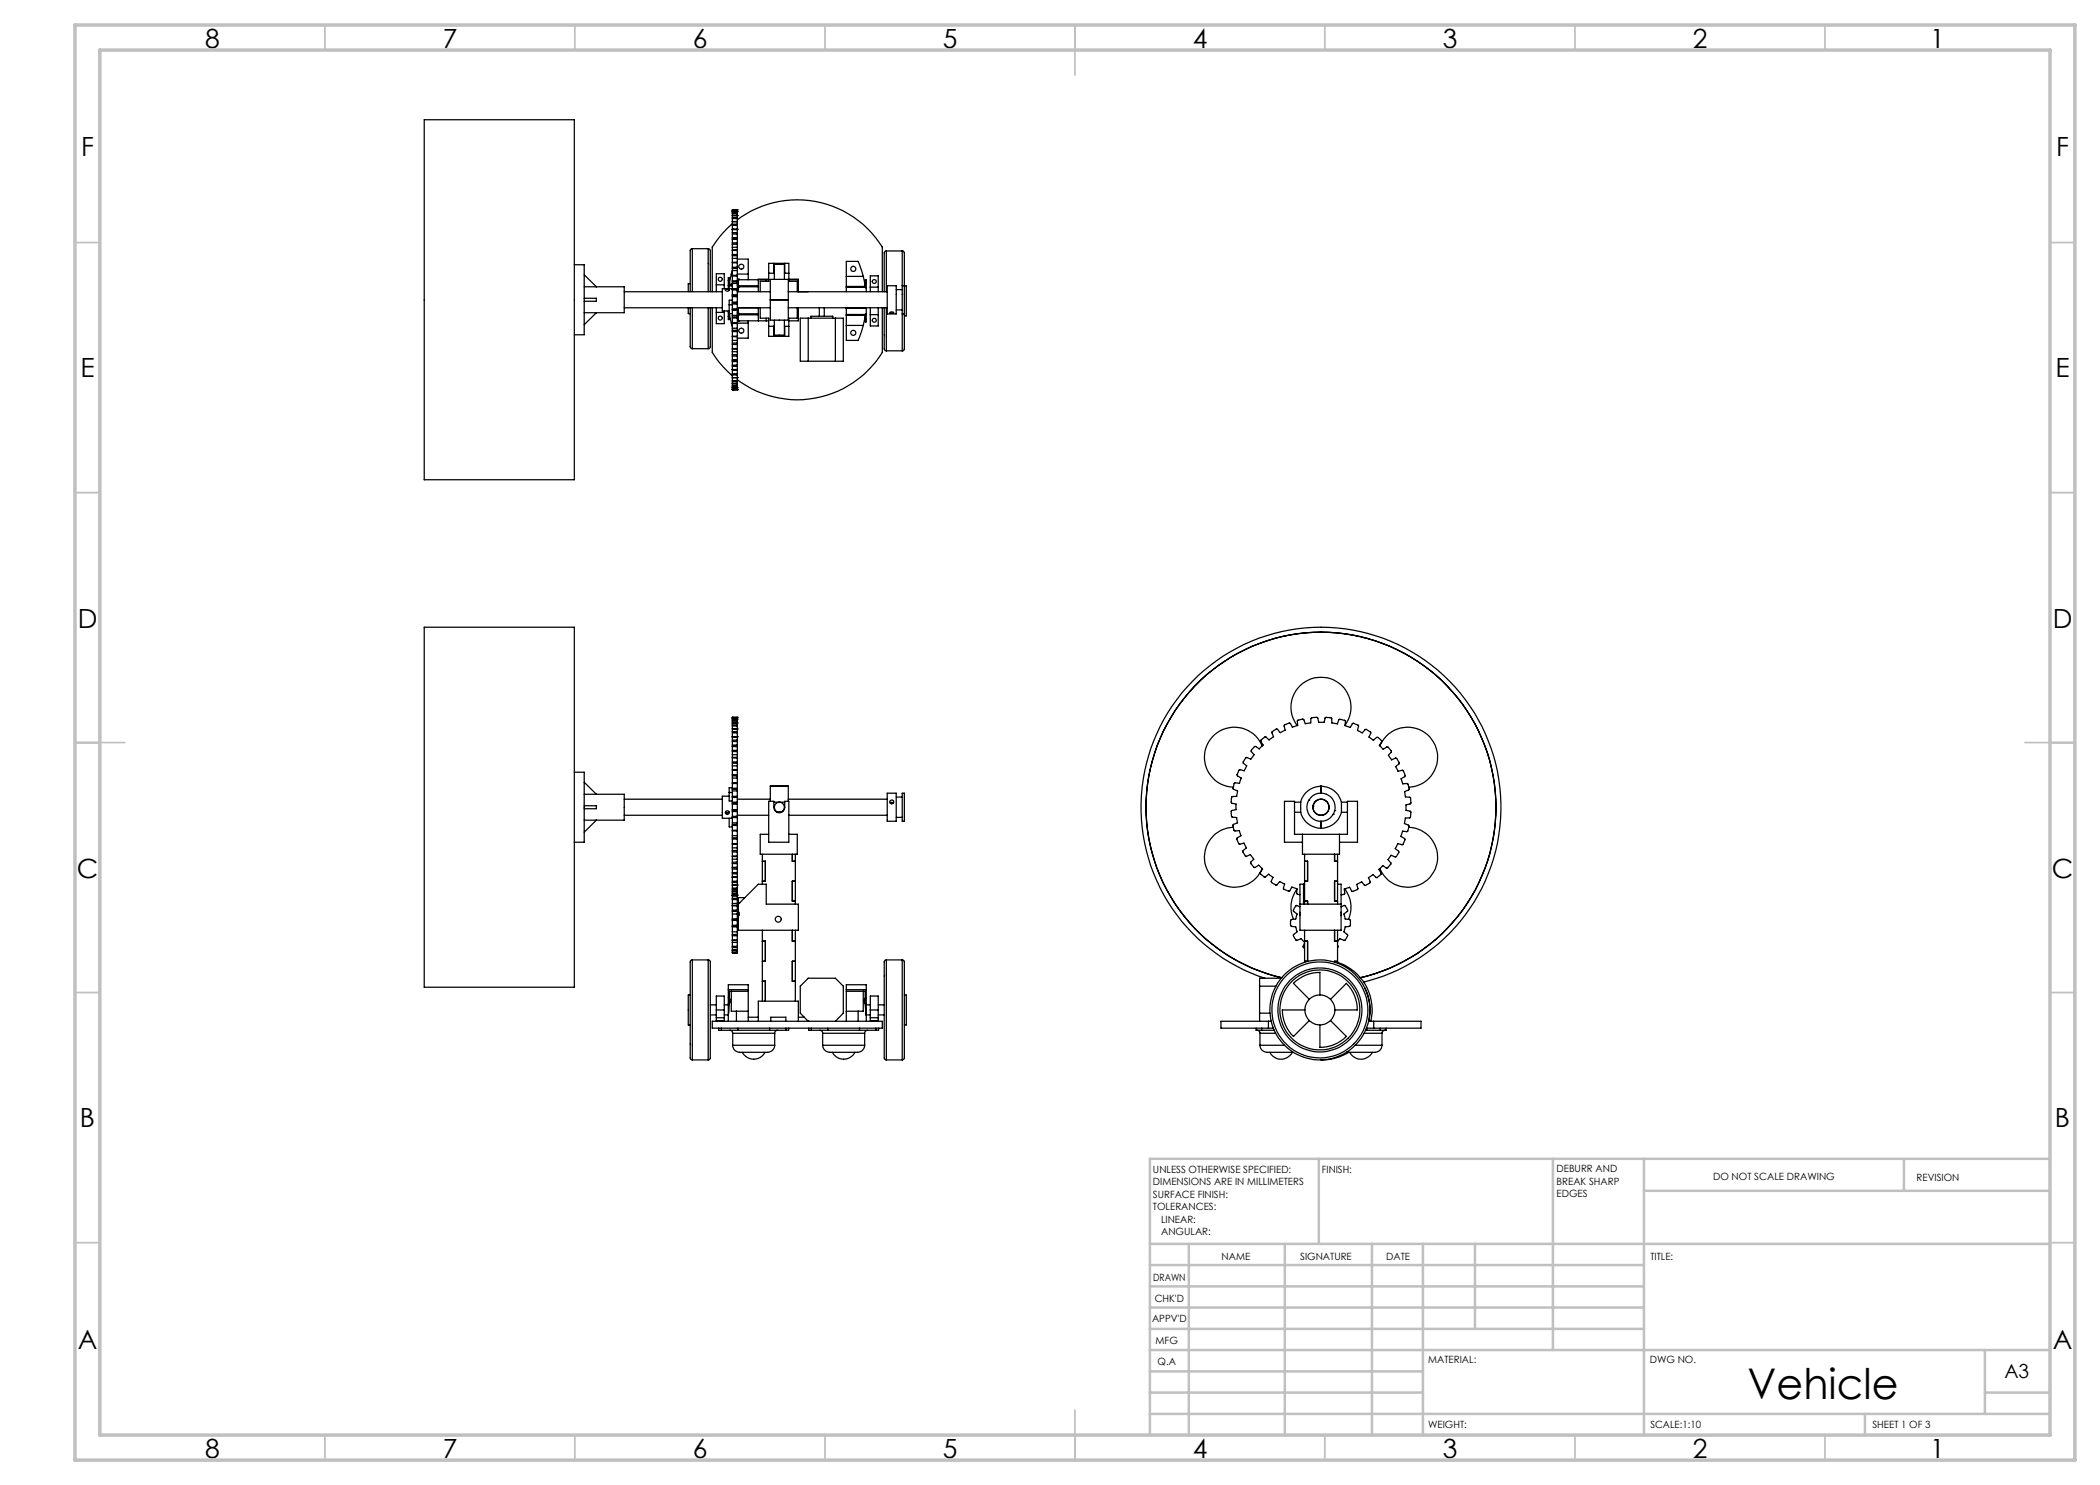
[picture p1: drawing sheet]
<svg xmlns="http://www.w3.org/2000/svg" width="420mm" height="297mm" viewBox="0 0 420 297" stroke-linecap="round" stroke-linejoin="round" font-family="sans-serif">
<g fill="none" stroke="#c0c0c0" stroke-width=".35">
<path d="M65 5v5M115 5v5M165 5v5M215 5v10M265 5v5M315 5v5M365 5v5M15 48.5h5M410 48.5h5M15 98.5h5M410 98.5h5M15 148.5h10"/>
<path d="M405 148.5h10M15 198.5h5M410 198.5h5M15 248.5h5M410 248.5h5M65 287v5M115 287v5M165 287v5M215 282v10M265 287v5M315 287v5M365 287v5"/>
</g>
<g fill="none" stroke="#c0c0c0" stroke-width=".5">
<path d="M263.8 231.8v17M310.6 231.8v38.2M328.8 231.8v55.2M328.8 238.2h81.2M380.8 231.8v6.4M410 231.8h-180v55.2M230 248.8h180M230 257.3h98.8M230 253h98.8M237.8 248.8v38.2M257 248.8v38.2M274.4 248.8v38.2"/>
<path d="M284.6 248.8v38.2M295 248.8v17M230 265.8h98.8M230 261.5h98.8M230 278.5h54.6M230 274.3h54.6M230 270h180M397 278.5h13M397 270v12.8M230 282.8h180M373 282.8v4.2"/>
</g>
<path d="M15 5h400v287h-400zM20 10h390v277h-390z" fill="none" stroke="#c0c0c0" stroke-width=".7"/>
<g fill="none" stroke="#000" stroke-width=".25">
<path d="M84.8 24h30.1v72h-30.1zM114.9 52.9h1.9v14.1h-1.9M116.8 59.7h2.5v.6h-2.5M116.8 57.4h8v5.1h-8M116.8 55l2.5 2.4M124.8 58.3h19.7M138 56.7h-.3v1.6M138.5 49.7l-.3 .1-.2 .3v8.2M138.5 49.7v8.6M138.5 49.7h3.1M141.6 49.7l.5 .4v8.2M141.6 49.7v8.6"/>
<path d="M143.3 57v1.3M143.3 57v-2.3h1.6v2.3M143.3 57h1.6M144.9 57v.7M145.1 58l.1-.1a.32 .32 0 0 1 .4-.1 .32 .32 0 0 1 .2 .3 .43 .43 0 0 1-.7-.1zM145.7 57.1v.6M145.7 56.1v-.6h.1v.6M145.7 56.1v1M145.7 56.1h.1M145.8 56.1v1h-.1M145.8 57h.7M145.9 56.8l-.1 .1"/>
<path d="M145.9 56.8h.6M146.3 54.8l-.4 2M146.3 54.8h.2M146.5 58v.9M146.5 58.9v.3M146.5 55.2v1M146.5 57.8v.2M146.5 56.2v.2M146.5 59.3v1.1M146.5 55.1v.1M146.5 56.7v1.1M146.5 52.6v.8"/>
<path d="M146.5 53.4v.3M146.5 54.1v1M146.5 52.5v.1M146.5 50.1v.8M146.5 50.9v.2M146.5 51.7v.8M146.5 50v.1M146.5 49.5v.5M146.5 48.6v.3M146.5 47.8v.8M146.5 47.8h.1M146.5 47.5v.3"/>
<path d="M146.5 46.5v.3M146.5 45.9v.6M146.5 45.9h.1M146.5 44.8v.3M146.5 44.3v.5M146.5 43.5v.2M146.5 43.1v.4M146.5 43.1h.1M146.5 42.5v.3M146.5 42.3v.2M146.5 42.3h.1M146.5 42v.2"/>
<path d="M146.5 42h.1M146.5 54.1l-.2 .7M146.5 57.7h-2v4.5h1.3M146.5 44.8l-1.9 1.8-2.1 2.8v8.9M146.5 42.2v.1M146.5 42.8v.3M146.5 43.7v.6M146.5 45.1v.8M146.5 46.8v.7M146.5 48.9v.6M146.5 51.1v.6M146.5 53.7v.4"/>
<path d="M146.5 56.4v.3M146.5 57.8h.1M146.5 59.2v.1M146.5 57.2h-.7v.5M146.5 55.1h1M146.5 52.5h1M146.5 50h1M146.5 47.8h1M146.5 45.9h1M146.5 44.3h1M146.5 43.1h1M146.5 42.3h1"/>
<path d="M146.5 42h1M146.5 56.7h1M146.5 58.9h1M146.5 58h1M146.5 59.2h1M146.5 56.2h1M146.5 55.2h1M146.5 57.8h1M146.5 59.3h1M146.5 56.4h1M146.5 53.4h1M146.5 52.6h1"/>
<path d="M146.5 53.7h1M146.5 54.1h1M146.5 50.9h1M146.5 50.1h1M146.5 51.1h1M146.5 51.7h1M146.5 49.5h1M146.5 48.6h1M146.5 48.9h1M146.5 47.5h1M146.5 46.5h1M146.5 46.8h1"/>
<path d="M146.5 45.1h1M146.5 44.8h1M146.5 43.7h1M146.5 43.5h1M146.5 42.8h1M146.5 42.5h1M146.5 42.2h1M147.5 58v.9M147.5 58.9v.3M147.5 55.2v1M147.5 57.8v.2M147.5 56.2v.2"/>
<path d="M147.5 59.3v1.1M147.5 55.1v.1M147.5 56.7v1.1M147.5 52.6v.8M147.5 53.4v.3M147.5 54.1v1M147.5 52.5v.1M147.5 50.1v.8M147.5 50.9v.2M147.5 51.7v.8M147.5 50v.1M147.5 49.5v.5"/>
<path d="M147.5 48.6v.3M147.5 47.8v.8M147.5 47.8h.1M147.5 47.5v.3M147.5 46.5v.3M147.5 45.9v.6M147.5 45.9h.1M147.5 44.8v.3M147.5 44.3v.5M147.5 44.3h.1M147.5 43.5v.2M147.5 43.1v.4"/>
<path d="M147.5 43.1h.1M147.5 42.5v.3M147.5 42.3v.2M147.5 42.3h.1M147.5 42v.2M147.5 42h.1M147.5 44a20 20 0 0 1 29 5.4v8.9M147.5 42.2v.1M147.5 42.8v.3M147.5 43.7v.6M147.5 45.1v.8M147.5 46.8v.7"/>
<path d="M147.5 48.9v.6M147.5 51.1v.6M147.5 53.7v.4M147.5 56.4v.3M147.5 57.8h.1M147.5 59.2v.1M147.5 51.8h2.1v4.1M147.5 58.3h6.6M147.5 57h.2M147.5 54.8h2.1M147.5 56.8h.2M147.5 58.2h.2"/>
<path d="M147.7 57.4v.9M147.7 55.9v-.1l.1 .1M147.7 55.9v1.5M147.7 57.1h4M147.7 55.9h6M147.8 57.4h3.9M147.8 57.1v.3h-.1M153.2 55.9v.4M153.7 55.8h-2v2.5M153.7 54.6h1.1M154.1 60v-4.1h3.6v4.1M154.1 60v4h3.6v-4"/>
<path d="M154.1 60h3.6M154.8 54.6h.1M154.8 52.7h2.2M154.8 52.7h-1.1v3.6h-1.7v2M154.8 52.7v1.9M154.9 55.9v-3h2v3M156.9 54.6h.1M157 52.7h.8v3.6h1.7v2M157 52.7v1.9M157 54.6h.8M157.7 58.3h19.7M157.8 55.8h1.9v2.5"/>
<path d="M157.8 55.9h1.9M169.3 57.3v.2M169.3 57.5v.8M169.3 57.5h3.8M169.3 57.3h3.7M169.3 55.3h3.3M172.6 55.3l.4 2M172.6 55.3l-1-3h-2.3v5M173 57.3l.1 .1M173.1 56.6v-.6h.1v.6M173.1 56.6v.9h.1M173.1 56.6h.1"/>
<path d="M173.2 57.5v.8M173.2 56.6v.9M174.1 57.4v.9M174.1 57.4v-2.2h1.5v2.2M174.1 57.4h1.5M175.6 57.4v.9M177.3 50.2h-.3l-.2 .3v7.8M177.3 50.2v8.1M177.3 50.2h3.1M177.4 57.1h1.8v5.7h-1.8zM179.2 57.9h1.2M180.4 50.2h.3l.2 .4v6.5"/>
<path d="M180.4 57.1v5.7M180.4 50.2v6.9M180.4 57.1h.5M180.9 57.1v5.7M180.9 57.2h.4v6h-.4M119.3 62.5l-2.5 2.4M124.8 61.6h19.7M137.7 61.6v1.1h.3M138 61.6v7.7l.1 .3 .4 .1M138.5 61.6v8.1M138.5 69.7h3.1M141.6 61.6v8.1"/>
<path d="M142.1 61.6v7.8l-.5 .3M142.5 61.6v8.9a19.4 19.4 0 0 0 4 4.6M143.3 61.6v.9M143.3 62.5v2.2h1.6v-2.2M143.3 62.5h1.6M144.9 62.2v.3M145.7 62.2v.2M145.7 63.3v.6h.1v-.6M145.7 62.4v.9M145.7 62.4h.1M145.7 63.3h.1M145.8 61h.7"/>
<path d="M146.3 64.6l.2 .7M146.3 64.6h.2M146.5 60.8v1M146.5 60.6v.2M146.5 63.6v1M146.5 61.8v.1M146.5 63.4v.2M146.5 64.6v.1M146.5 62v1.1M146.5 66.3v.9M146.5 66.1v.2M146.5 64.7v.9"/>
<path d="M146.5 67.2v.1M146.5 68.9v.8M146.5 68.6v.3M146.5 67.3v.8M146.5 69.7v.1M146.5 69.8v.5M146.5 70.9v.3M146.5 71.2v.8M146.5 72h.1M146.5 72v.3M146.5 73v.3M146.5 73.3v.6"/>
<path d="M146.5 73.9h.1M146.5 74.8v.2M146.5 75v.5M146.5 75.5h.1M146.5 76.1v.3M146.5 76.4v.3M146.5 76.7v.1M146.5 77.1v.2M146.5 77.3v.2M146.5 77.5h.1M146.5 77.6v.3M146.5 77.9h.1"/>
<path d="M146.5 62.7h-.6l.4 1.9M146.5 60.4v.2M146.5 61.9v.1M146.5 63.1v.3M146.5 65.6v.5M146.5 68.1v.5M146.5 70.3v.6M146.5 72.3v.7M146.5 73.9v.9M146.5 75.5v.6M146.5 76.8v.3M146.5 77.5v.1"/>
<path d="M146.5 60h-.7v3.3M146.5 64.7h1M146.5 67.3h1M146.5 69.8h1M146.5 72h1M146.5 73.9h1M146.5 75.5h1M146.5 76.7h1M146.5 77.5h1M146.5 77.9h1M146.5 62h1M146.5 61.8h1"/>
<path d="M146.5 60.8h1M146.5 60.6h1M146.5 64.6h1M146.5 63.6h1M146.5 61.9h1M146.5 60.4h1M146.5 63.4h1M146.5 63.1h1M146.5 67.2h1M146.5 66.3h1M146.5 66.1h1M146.5 65.6h1"/>
<path d="M146.5 69.7h1M146.5 68.9h1M146.5 68.6h1M146.5 68.1h1M146.5 70.3h1M146.5 70.9h1M146.5 71.2h1M146.5 72.3h1M146.5 73h1M146.5 73.3h1M146.5 74.8h1M146.5 75h1"/>
<path d="M146.5 76.1h1M146.5 76.4h1M146.5 77.1h1M146.5 77.3h1M146.5 77.6h1M147.5 60.8v1M147.5 60.6v.2M147.5 63.6v1M147.5 61.8v.1M147.5 63.4v.2M147.5 64.6v.1M147.5 62v1.1"/>
<path d="M147.5 66.3v.9M147.5 66.1v.2M147.5 64.7v.9M147.5 67.2v.1M147.5 68.9v.8M147.5 68.6v.3M147.5 67.3v.8M147.5 69.7v.1M147.5 69.8v.5M147.5 70.9v.3M147.5 71.2v.8M147.5 72h.1"/>
<path d="M147.5 72v.3M147.5 73v.3M147.5 73.3v.6M147.5 74.8v.2M147.5 75v.5M147.5 75.5h.1M147.5 76.1v.3M147.5 76.4v.3M147.5 77.1v.2M147.5 77.3v.2M147.5 77.5h.1M147.5 77.6v.3"/>
<path d="M147.5 77.9h.1M147.5 60.4v.2M147.5 61.9v.1M147.5 63.1v.3M147.5 65.6v.5M147.5 68.1v.5M147.5 70.3v.6M147.5 72.3v.7M147.5 73.9v.9M147.5 75.5v.6M147.5 76.7v.4M147.5 77.5v.1"/>
<path d="M147.5 61.6h6.6M147.5 62.4h.2M147.5 62.6h.2M147.5 64.6h2.1M147.7 61.6v1.1M147.7 64.2h.1M147.7 62.7v1.5M147.7 62.7h.1v.3M147.7 63h4M147.7 64.2h6M147.8 62.8h3.9M149.6 64.2v3.4h-2.1"/>
<path d="M151.7 61.6v2.6M152 61.6v2h1.7v3.7h1.1M153.2 63.6v.6M153.7 65.3h1.1M154.8 67.3h2.2M154.8 65.3h.1M154.8 65.3v2M154.9 64v3h2v-3M156.9 65.3h.1M157 65.3v2M157 65.3h.8M157.7 61.6h19.7"/>
<path d="M159.5 61.6v2h-1.7v3.7h-.8M159.7 61.6v2.6h-1.9M160.1 63.6h8.6v8.6h-8.6zM161.6 63.6v8.6M162.2 63.6v-.4h4.3v.4M163.9 61.6v1.6M164.9 61.6v1.6M167.1 63.6v8.6M169.3 62.9v.2M169.3 63.1v5h2.3l1-3M169.3 61.7v1.2M169.3 61.6v.1"/>
<path d="M169.3 62.9h3.8M169.3 63.1h3.7M169.3 65.1h3.3M169.3 61.7h3.9M173 63.1l-.4 2M173.1 63l-.1 .1M173.1 63.8v.6h.1v-.6M173.1 63.8h.1M173.2 61.7v1.1M173.2 61.6v.1M173.2 62.8v1M173.2 62.8h-.1v1"/>
<path d="M174.1 61.6v1.3M174.1 62.9v2.3h1.5v-2.3M174.1 62.9h1.5M175.6 61.6v1.3M176.5 61.6v8.9a20 20 0 0 1-29 5.4M176.8 61.6v8.2l.2 .3 .3 .1M177.3 61.6v8.6M177.3 70.2h3.1M178 62.5a.45 .45 0 0 1 .7 .1 .48 .48 0 0 1-.7-.1zM179.2 62h1.2M180.4 62.8v7.4M180.4 62.8h.5"/>
<path d="M180.9 62.8v7l-.2 .3-.3 .1M84.8 125.4h30.1v72h-30.1zM114.9 154.4h1.9v14h-1.9M116.8 158.9h8v5.1h-8M116.8 156.5l2.5 2.4M124.8 159.8h19.7M145.8 159.2h-1.3v4.5h2M145.8 158.5h.7M146.5 159.5v.9M146.5 156.7v1M146.5 159.3v.2M146.5 157.7v.2"/>
<path d="M146.5 156.6v.1M146.5 158.2v1.1M146.5 154.1v.8M146.5 154.9v.3M146.5 155.6v1M146.5 153.9v.2M146.5 151.6v.8M146.5 152.4v.2M146.5 153.2v.7M146.5 151.5v.1M146.5 151v.5M146.5 150.1v.2"/>
<path d="M146.5 149.3v.8M146.5 149.3h.1M146.5 149v.3M146.5 148v.3M146.5 147.4v.6M146.5 147.4h.1M146.5 146.3v.3M146.5 145.8v.5M146.5 145.8h.1M146.5 145v.2M146.5 144.6v.4M146.5 144.6h.1"/>
<path d="M146.5 144v.2M146.5 143.8v.2M146.5 143.8h.1M146.5 143.5v.2M146.5 143.5h.1M146.5 156.6h1M146.5 153.9h1M146.5 151.5h1M146.5 149.3h1M146.5 147.4h1M146.5 145.8h1M146.5 144.6h1"/>
<path d="M146.5 143.8h1M146.5 143.5h1M146.5 159.5h1M146.5 157.7h1M146.5 156.7h1M146.5 159.3h1M146.5 143.7v.1M146.5 144.2v.4M146.5 145.2v.6M146.5 146.6v.8M146.5 148.3v.7M146.5 150.3v.7"/>
<path d="M146.5 152.6v.6M146.5 155.2v.4M146.5 157.9v.3M146.5 159.3h.1M146.5 157.9h1M146.5 158.2h1M146.5 154.9h1M146.5 154.1h1M146.5 155.2h1M146.5 155.6h1M146.5 152.4h1M146.5 151.6h1"/>
<path d="M146.5 152.6h1M146.5 153.2h1M146.5 151h1M146.5 150.1h1M146.5 150.3h1M146.5 149h1M146.5 148h1M146.5 148.3h1M146.5 146.6h1M146.5 146.3h1M146.5 145.2h1M146.5 145h1"/>
<path d="M146.5 144.2h1M146.5 144h1M146.5 143.7h1M146.5 157.5h-.7v2.7h.7M147.5 159.5v.9M147.5 156.7v1M147.5 159.3v.2M147.5 157.7v.2M147.5 156.6v.1M147.5 158.2v1.1M147.5 154.1v.8M147.5 154.9v.3"/>
<path d="M147.5 155.6v1M147.5 153.9v.2M147.5 151.6v.8M147.5 152.4v.2M147.5 153.2v.7M147.5 151.5v.1M147.5 151v.5M147.5 150.1v.2M147.5 149.3v.8M147.5 149.3h.1M147.5 149v.3M147.5 148v.3"/>
<path d="M147.5 147.4v.6M147.5 147.4h.1M147.5 146.3v.3M147.5 145.8v.5M147.5 145.8h.1M147.5 145v.2M147.5 144.6v.4M147.5 144.6h.1M147.5 144v.2M147.5 143.8v.2M147.5 143.8h.1M147.5 143.5v.2"/>
<path d="M147.5 143.5h.1M147.5 159.8h6.6M147.5 143.7v.1M147.5 144.2v.4M147.5 145.2v.6M147.5 146.6v.8M147.5 148.3v.7M147.5 150.3v.7M147.5 152.6v.6M147.5 155.2v.4M147.5 157.9v.3M147.5 159.3h.1"/>
<path d="M157.7 159.8h19.7M177.4 158.6h1.8v5.6h-1.8zM179.2 159.4h1.2M180.4 158.6h.5v5.6h-.5zM252.4 149.2a6 6 0 0 0-10.4-1.2 6 6 0 0 0 4.7 9.4M264.2 157.2a4.2 4.2 0 0 1 4.1 3.2M264.2 157.2a4.2 4.2 0 0 0-4.1 3.2M264.2 157.2v1.4M269 145.1a6 6 0 0 0-.8-8.1 6 6 0 0 0-8.1 .1 6 6 0 0 0-.6 8M276 149.2a6 6 0 0 1 10.4-1.2 6 6 0 0 1-4.6 9.4M116.8 161.1h2.5v.6h-2.5M119.3 164l-2.5 2.4"/>
<path d="M124.8 163.1h19.7M145.1 162.3a.42 .42 0 0 0 .7 .1M145.8 163.7v1.7h.7M146.5 162.3v1M146.5 162.1v.2M146.5 160.4v.3M146.5 165.1v.9M146.5 163.3v.1M146.5 164.9v.2M146.5 160.8v1.1M146.5 166v.2M146.5 163.5v1.1"/>
<path d="M146.5 167.8v.9M146.5 167.6v.2M146.5 166.2v.9M146.5 168.7v.1M146.5 170.4v.8M146.5 170.1v.3M146.5 168.8v.8M146.5 171.2v.1M146.5 171.3v.5M146.5 172.4v.3M146.5 172.7v.8M146.5 173.5h.1"/>
<path d="M146.5 173.5v.3M146.5 174.5v.3M146.5 174.8v.6M146.5 175.4h.1M146.5 176.2v.3M146.5 176.5v.5M146.5 177h.1M146.5 177.6v.3M146.5 177.9v.3M146.5 178.2v.1M146.5 178.6v.2M146.5 178.8v.2"/>
<path d="M146.5 179h.1M146.5 179.7v.2M146.5 179.2v.5M146.5 166.2h1M146.5 168.8h1M146.5 171.3h1M146.5 173.5h1M146.5 175.4h1M146.5 177h1M146.5 178.3h1M146.5 179h1M146.5 179.1h1"/>
<path d="M146.5 163.4h1M146.5 160.4h1M146.5 163.3h1M146.5 162.3h1M146.5 162.1h1M146.5 160.7h1M146.5 166h1M146.5 165.1h1M146.5 161.9h1M146.5 160.7v.1M146.5 161.9v.2M146.5 163.4v.1"/>
<path d="M146.5 164.6v.3M146.5 167.1v.5M146.5 169.6v.5M146.5 171.8v.6M146.5 173.8v.7M146.5 175.4v.8M146.5 177v.6M146.5 178.3v.3M146.5 179v.2M146.5 179.9v.8M146.5 160.8h1M146.5 163.5h1"/>
<path d="M146.5 164.9h1M146.5 164.6h1M146.5 168.7h1M146.5 167.8h1M146.5 167.6h1M146.5 167.1h1M146.5 171.2h1M146.5 170.4h1M146.5 170.1h1M146.5 169.6h1M146.5 171.8h1M146.5 172.4h1"/>
<path d="M146.5 172.7h1M146.5 173.8h1M146.5 174.5h1M146.5 174.8h1M146.5 176.2h1M146.5 176.5h1M146.5 177.6h1M146.5 177.9h1M146.5 178.2h1M146.5 178.6h1M146.5 178.8h1M146.5 179.7h1"/>
<path d="M146.5 179.9h1M147.5 162.3v1M147.5 162.1v.2M147.5 160.4v.3M147.5 165.1v.9M147.5 163.3v.1M147.5 164.9v.2M147.5 160.8v1.1M147.5 166v.2M147.5 163.5v1.1M147.5 167.8v.9M147.5 167.6v.2"/>
<path d="M147.5 166.2v.9M147.5 168.7v.1M147.5 170.4v.8M147.5 170.1v.3M147.5 168.8v.8M147.5 171.2v.1M147.5 171.3v.5M147.5 172.4v.3M147.5 172.7v.8M147.5 173.5h.1M147.5 173.5v.3M147.5 174.5v.3"/>
<path d="M147.5 174.8v.6M147.5 176.2v.3M147.5 176.5v.5M147.5 177h.1M147.5 177.6v.3M147.5 177.9v.3M147.5 178.6v.2M147.5 178.8v.2M147.5 179h.1M147.5 179.7v.2M147.5 179.2v.5M147.5 179.1v.1"/>
<path d="M147.5 163.1h6.2M147.5 160.7v.1M147.5 161.9v.2M147.5 163.4v.1M147.5 164.6v.3M147.5 167.1v.5M147.5 169.6v.5M147.5 171.8v.6M147.5 173.8v.7M147.5 175.4v.8M147.5 177v.6M147.5 178.2v.4"/>
<path d="M147.5 179v.1M147.5 179.9v.8M149 179.5h-1.3v1M152.5 172.3h.6v3.9h-.6M152.5 170.8v6M153.7 160.3h1.1a2.1 2.1 0 0 0 .3 1.9 1.1 1.1 0 0 0 1.2 .3 1.1 1.1 0 0 0 .7-1v-1.2h.8v8.1h-4.1zM153.7 166.9h-1.7v3.9h7.5v-3.9h-1.7M154.1 160.3v-3.1h3.6v3.1M154.8 160.4h2.2M155.4 162.5h.9M157.8 163.1h19.6M158.5 170.8v1.5h.6"/>
<path d="M159.1 176.2h-.6v4h.6M159.1 170.8v10M178 160.6l.2-.1 .5 .1M179.2 163.5h1.2M246.7 165.4a6 6 0 0 0-4.7 9.5 6 6 0 0 0 10.4-1.2M258.9 160.4h1.2M258.9 162.5h1.2M259.4 177.9a5.9 5.9 0 0 0-.7 6M260 179l-.7-.3 .1-.9-1-.4-.4 .7-.3 .2-1-.5 .2-1-.7-.4-.3-.1-.6 .7-1-.5-.1-.3 .4-.7-.9-.7-.7 .6-.7-.5-.3-.3 .5-.8-.8-.8-.7 .5h-.2a1.2 1.2 0 0 1-.6-1.1l.6-.6-.7-.9-.9 .4-.7-1 .8-.7-.5-.9v-.1l-.9 .2-.5-.7v-.5l.8-.5-.3-1-1 .1-.1-.1-.2-1.1 .9-.4-.2-1.1-1-.1-.1-1.2 1-.3v-1.1l-.8-.1a1.49 1.49 0 0 1 0-1.4h.9l.1-.2 .1-.9-.8-.3a1.16 1.16 0 0 1 .2-1.3l1 .1 .3-1.1-.8-.5v-.2l.4-.9 1 .2 .4-.6 .1-.4-.7-.7 .6-1h.2l.8 .3 .6-.8-.6-.8 .3-.4 .4-.5h.2l.7 .5 .8-.8-.5-.8 .1-.1 .8-.7 .8 .6 .5-.3 .4-.3-.3-1 .9-.6h.2l.5 .7 1-.5-.2-.8a1.25 1.25 0 0 1 1.1-.6l.6 .8 1-.3v-1l.8-.2h.4l.4 .8 1-.1 .1-.9 .1-.2h1.2l.2 1h1.1l.2-.9 .1-.1h1.1l.1 .2 .1 .9 1.1 .2 .3-.8 .2-.1a1.23 1.23 0 0 1 1.1 .4l-.1 .8 .9 .3 .2 .1 .5-.9 1 .4 .1 .3-.2 .8 .8 .4 .7-.6a1.29 1.29 0 0 1 1.1 .5l.1 .2-.4 .8 .9 .7 .6-.6a1.26 1.26 0 0 1 1.1 .7l-.5 .9 .7 .8 1-.5 .7 .8v.2l-.6 .7 .6 .9 .9-.4 .1 .1 .6 1-.8 .6 .5 1 1-.2 .5 1-.1 .2-.8 .4 .4 1.1 .9-.1 .1 .1a1.18 1.18 0 0 1 .1 1.2l-.8 .3 .2 1 1 .2 .1 1.2-1 .3v1.1l.9 .2v1l-.1 .3h-.9l-.2 1.1 .8 .3a1.23 1.23 0 0 1-.1 1.3l-1.1-.1-.3 1.1 .8 .5-.2 .6-.3 .6-.9-.3-.6 1 .8 .6-.1 .3-.5 .8-1-.3-.1 .2-.5 .6 .6 .9-.7 .8h-.3l-.7-.5-.7 .8 .5 .7-.4 .5-.6 .4-.7-.6-.9 .6 .3 1-.5 .3-.6 .3-.7-.7-.8 .5 .2 .8-.1 .2-1.1 .4-.5-.9-1 .4v1l-.7 .2M260.1 162.5a4.2 4.2 0 0 0 4.1 3.2M260.1 160.4v2.1M260.5 168.4h-3.6v-8.1h2v6.6h10.6v-6.6h2v8.1h-3.6"/>
<path d="M260.5 166.9v3.9h7.4v-3.9M260.7 176.8v4M260.9 172.3h.6v3.9h-.6M260.9 176.8h-.9v9.3h8.2v-9.3h-.7M260.9 170.8v10M261.8 160h.1M262.6 161.2h.1M264.2 164.2v1.5M266.6 162.9h.1M266.9 170.8v1.5h.6M266.9 162.1h.1M267.5 176.2h-.6v4h.6"/>
<path d="M267.5 170.8v10M268.3 162.5a4.2 4.2 0 0 1-4.1 3.2M268.3 160.4h1.2M268.3 162.5h1.2M268.3 160.4v2.1M269 177.8a6.1 6.1 0 0 1 .7 6.1M281.8 165.4a6 6 0 0 1 4.6 9.5 6 6 0 0 1-10.4-1.2M138 199h-.3v6h.3M138.5 192l-.4 .2-.1 .2v19.2l.2 .3 .3 .1M138.5 192v20M138.5 192h3.1M141.6 192l.5 .3v19.4l-.5 .3"/>
<path d="M141.6 192v20M145.7 199.6h.1v1.2h-.1M145.7 199.6v1.2M145.7 197.9v1.7M145.7 197.9v-.9h3.9v.9M145.7 197.9h3.9M145.9 199.8l.1 .8zM146.3 198.3h-.4l-.2 6M146.3 198.3v3.9h1M146.3 198.3h3.3M146.5 184.1v1M146.5 185.1v.2"/>
<path d="M146.5 183.9v.2M146.5 186.9v.2M146.5 182v.3M146.5 187.1v.9M146.5 181.2v.8M146.5 185.4v1M146.5 182.8v1M146.5 188v.1h1M146.5 181.1v.1M146.5 188.1v.4M146.5 180.7v.4M146.5 189.3v.2"/>
<path d="M146.5 189.5v.5M146.5 190h.1M146.5 190.4v.2M146.5 190.6h1M146.5 181.1h1M146.5 190h1M146.5 182.3v.5M146.5 183.8v.1M146.5 185.3v.1M146.5 186.4v.5M146.5 188.5v.8M146.5 190v.4"/>
<path d="M146.5 185.1h1M146.5 184.1h1M146.5 185.3h1M146.5 183.9h1M146.5 185.4h1M146.5 183.8h1M146.5 186.9h1M146.5 187.1h1M146.5 182h1M146.5 182.3h1M146.5 188h1M146.5 181.2h1"/>
<path d="M146.5 186.4h1M146.5 182.8h1M146.5 188.5h1M146.5 180.7h1M146.5 189.3h1M146.5 189.5h1M146.5 190.4h1M147.5 184.1v1M147.5 185.1v.2M147.5 183.9v.2M147.5 186.9v.2M147.5 182v.3"/>
<path d="M147.5 187.1v.9M147.5 181.2v.8M147.5 185.4v1M147.5 182.8v1M147.5 188v.1M147.5 181.1v.1M147.5 188.1v.4M147.5 180.7v.4M147.5 189.3v.2M147.5 189.5v.5M147.5 190.4v.2M147.5 182.3v.5"/>
<path d="M147.5 183.8v.1M147.5 185.3v.1M147.5 186.4v.5M147.5 188.5v.8M147.5 190v.4M147.5 184.9h.2M147.5 184.3h.2M147.7 180.8l4-4h1.5v4h6.5v5.3h-12zM147.7 180.5v.3M147.7 180.5h.3M147.8 182.5v.6M149.6 197.9v.4"/>
<path d="M149.6 198.3v6M152.5 186.1v14.1M152.5 188.2h.6v4.1h-.6M152.5 196.2h.6v4M158.5 186.1v2.1h.6M159.1 192.3h-.6v3.9h.6M159.1 186.1v14.1M169.3 197.9v.4M169.3 197.9v-.9h3.9v.9M169.3 198.3v6M169.3 198.3h3.3M169.3 197.9h3.9"/>
<path d="M172.6 198.3h.4l.2 6M172.6 198.3v3.9h-1M172.9 199.8v.8zM173.2 199.6v1.2M173.2 199.6h-.1v1.2h.1M173.2 197.9v1.7M177.3 192l-.5 .3v19.4l.5 .3M177.3 192v20M177.3 192h3.1M180.4 192l.4 .2 .1 .2v19.2l-.2 .3-.3 .1M180.4 192v20M180.9 199h.4v6h-.4"/>
<path d="M251.9 197.2h3.3M253 195.6a36 36 0 0 1-17.3-56.1 36 36 0 0 1 58.7 2.3 36 36 0 0 1-21.7 54.6M256.3 195.6h-4.4v8.7M256.3 195.5a35 35 0 0 1-21-53.8 35 35 0 0 1 57.8 0 35 35 0 0 1-21 53.8M260 181.4l-.6-.3h-.2a1.2 1.2 0 0 0-.5 1.2l.7 .5-.2 1-.9 .1a1.22 1.22 0 0 0 0 1.4l.9 .1 .2 1-.7 .5a1.23 1.23 0 0 0 .7 1.2l.8-.4 .7 .7M260 182.5v.6M260 180.8h8.2M260.9 188.6l-.3 .7 .3 .3M260.9 188.2h.6v4.1h-.6M260.9 180.2h.6v.6M260.9 186.1v6.4M264 199v-4.5a7.3 7.3 0 0 0-5.3 2.2l3.2 3.2"/>
<path d="M266.1 199.9l3.2-3.2a7.5 7.5 0 0 1 2.2 5.3h-4.5M267.5 189.1l.1 .2-.1 .2M267.5 192.5a10 10 0 0 1 6.7 11.8M267.5 192.3h-.6v.1M267.5 186.1v6.5M268.2 181.4l.6-.3h.2a1.02 1.02 0 0 1 .5 1.2l-.7 .5 .2 1 .9 .1a1.2 1.2 0 0 1 .2 1.2l-.2 .2-.9 .1-.2 1 .7 .5a1.02 1.02 0 0 1-.5 1.1l-.2 .1-.8-.4-.5 .5h-.6v-2.1M268.2 182.5v.6M272.9 197.6a9.7 9.7 0 0 1 .9 6.7M138.5 212h3.1M142.1 203h1.2M142.1 201h1.2M142.5 204.3h34v1.3h-34z"/>
<path d="M143.3 202v-2.8h1.6v2.8M143.3 202v2.1h1.6v-2.1M143.3 203.5h1.6M143.3 202h1.6M143.7 205.6v.5h.6M144.3 206.1h3.3M144.3 205.6v.5M144.9 201h.8M145.7 200.8v2.2h-.8M145.9 206.1a.6 .6 0 0 1 .6 .6M146.5 209.1a1.62 1.62 0 0 0 2.1 1.4h4.3a1.66 1.66 0 0 0 2-1.4M146.5 206.7h8.4"/>
<path d="M146.5 209.1h8.4M146.5 206.7v2.4M147.3 202.2h2.3M147.3 202.2v2.1M147.6 206.1h6.3M147.6 205.6v.5M148.4 210.5a2.57 2.57 0 0 0 4.6 0M149.6 203.4h2.1M151.7 204.3v-4.1h8v4.1M153.9 205.6v.5M153.9 206.1h3.3M154.2 204.3v-.9h3v.9"/>
<path d="M154.9 206.7v2.4M155.5 206.1a.6 .6 0 0 0-.6 .6M157.2 205.6v.5M157.7 205.6v.5h-.5M159.7 203.4h1.2M161.6 204.3h.1M161.6 204.3l-1.5-1.7v-5.4l1.5-1.6h5.5l1.6 1.6v5.4l-1.6 1.7M161.7 205.6v.5h.6M162.3 206.1h3.3M162.3 205.6v.5M163.9 206.1a.6 .6 0 0 1 .6 .6M164.5 209.1a1.63 1.63 0 0 0 2.1 1.4h4.3a1.62 1.62 0 0 0 2-1.4"/>
<path d="M164.5 206.7h8.4M164.5 209.1h8.4M164.5 206.7v2.4M165.6 206.1h6.3M165.6 205.6v.5M166.5 210.5a2.54 2.54 0 0 0 4.5 0M169.3 202.2h2.3M171.6 202.2v2.1M171.9 206.1h3.3M171.9 205.6v.5M172.9 206.7v2.4M173.2 200.8v2.2h.9"/>
<path d="M173.2 201h.9M173.5 206.1a.6 .6 0 0 0-.6 .6M174.1 202v-2.8h1.5v2.8M174.1 202v2.1h1.5v-2.1M174.1 203.5h1.5M174.1 202h1.5M175.2 205.6v.5M175.6 203h1.2M175.6 201h1.2M175.7 205.6v.5h-.5M177.3 212h3.1M251.2 205.6v.5h1.1"/>
<path d="M251.4 206.1a.6 .6 0 0 1 .6 .6M251.9 202.6h2.1M252 209.1a1.69 1.69 0 0 0 2.1 1.4h4.6M252 206.7h3.1M252 209.1h4.9M252 206.7v2.4M252.3 206.1h2.5M252.3 205.6v.5M253.7 204.3h-9.5v1.3h9.5M253.7 204.3v1.3M253.7 204.3h.5M253.7 205.6h1"/>
<path d="M253.9 210.5a2.57 2.57 0 0 0 4.6 0M261 202h-4.5a7.3 7.3 0 0 0 2.2 5.3l3.2-3.2M266.1 204.1l3.2 3.2a7.5 7.5 0 0 1-5.3 2.2v-4.5M269.8 210.5a10.6 10.6 0 0 1-5.6 1.5M269.9 210.5a2.54 2.54 0 0 0 4.6 0M271.1 209.1h5.3M272.8 206.7h3.6M273.1 206.1h2.9M273.3 205.6h1.4M273.4 205.6v.5M273.7 204.3h1M274.7 204.3h9.5v1.3h-9.5"/>
<path d="M274.7 204.3v1.3M276 205.6v.5M276.4 209.1a1.75 1.75 0 0 1-2.3 1.4l-4.8-.1M276.4 206.7v2.4M277 206.1a.6 .6 0 0 0-.6 .6M277.2 205.6v.5h-1.2"/>
<circle cx="144.1" cy="55.8" r=".41"/>
<circle cx="148.3" cy="53.3" r=".5"/>
<circle cx="170.7" cy="53.8" r=".52"/>
<circle cx="174.9" cy="56.3" r=".4"/>
<circle cx="144.1" cy="63.6" r=".4"/>
<circle cx="148.3" cy="66.1" r=".5"/>
<circle cx="170.6" cy="66.6" r=".51"/>
<circle cx="174.9" cy="64.1" r=".41"/>
<circle cx="145.5" cy="162.5" r=".37"/>
<circle cx="155.9" cy="161.4" r=".99"/>
<circle cx="178.4" cy="160.4" r=".39"/>
<circle cx="264.2" cy="161.5" r="2.82"/>
<circle cx="264.2" cy="161.4" r="1.6"/>
<circle cx="264.2" cy="161.4" r="1.62"/>
<circle cx="155.7" cy="183.8" r=".59"/>
<circle cx="264" cy="202" r="9.6"/>
<circle cx="264" cy="202" r="10"/>
<circle cx="264" cy="202" r="8.4"/>
<circle cx="264" cy="202" r="8"/>
<circle cx="264" cy="202" r="3"/>
</g>
<text font-size="8.5" x="349.5" y="279.7">Vehicle</text>
<g font-size="5.3">
<text x="41" y="9.5">8</text>
<text x="88.5" y="9.5">7</text>
<text x="138.5" y="9.5">6</text>
<text x="188.5" y="9.5">5</text>
<text x="238.5" y="9.5">4</text>
<text x="288.5" y="9.5">3</text>
<text x="338.5" y="9.5">2</text>
<text x="386" y="9.5">1</text>
<text x="16.2" y="31.3">F</text>
<text x="411.2" y="31.3">F</text>
<text x="16.1" y="75.5">E</text>
<text x="411.1" y="75.5">E</text>
<text x="15.5" y="125.5">D</text>
<text x="410.5" y="125.5">D</text>
<text x="15.4" y="175.5">C</text>
<text x="410.4" y="175.5">C</text>
<text x="16" y="225.5">B</text>
<text x="411" y="225.5">B</text>
<text x="15.5" y="269.8">A</text>
<text x="410.5" y="269.8">A</text>
<text x="41" y="291.5">8</text>
<text x="88.5" y="291.5">7</text>
<text x="138.5" y="291.5">6</text>
<text x="188.5" y="291.5">5</text>
<text x="238.5" y="291.5">4</text>
<text x="288.5" y="291.5">3</text>
<text x="338.5" y="291.5">2</text>
<text x="386" y="291.5">1</text>
</g>
<text font-size="3.9" x="400.9" y="275.5">A3</text>
<g font-size="2">
<text x="230.6" y="234.6">UNLESS OTHERWISE SPECIFIED:</text>
<text x="230.6" y="237.1">DIMENSIONS ARE IN MILLIMETERS</text>
<text x="230.6" y="239.6">SURFACE FINISH:</text>
<text x="264.4" y="234.6">FINISH:</text>
<text x="311.3" y="234.5">DEBURR AND</text>
<text x="311.3" y="237">BREAK SHARP</text>
<text x="311.3" y="239.5">EDGES</text>
<text x="342.6" y="236">DO NOT SCALE DRAWING</text>
<text x="383.3" y="236.2">REVISION</text>
<text x="230.6" y="242.1">TOLERANCES:</text>
<text x="232.2" y="244.6">LINEAR:</text>
<text x="232.2" y="247.1">ANGULAR:</text>
<text x="244.3" y="252">NAME</text>
<text x="260" y="251.9">SIGNATURE</text>
<text x="277.2" y="251.9">DATE</text>
<text x="330.1" y="251.9">TITLE:</text>
<text x="230.6" y="256.1">DRAWN</text>
<text x="230.9" y="260.3">CHK'D</text>
<text x="230.4" y="264.4">APPV'D</text>
<text x="231.1" y="268.8">MFG</text>
<text x="231.5" y="273">Q.A</text>
<text x="285.6" y="272.5">MATERIAL:</text>
<text x="330" y="272.5">DWG NO.</text>
<text x="285.6" y="285.5">WEIGHT:</text>
<text x="330.1" y="285.6">SCALE:1:10</text>
<text x="374.5" y="285.6">SHEET 1 OF 3</text>
</g>
</svg>
